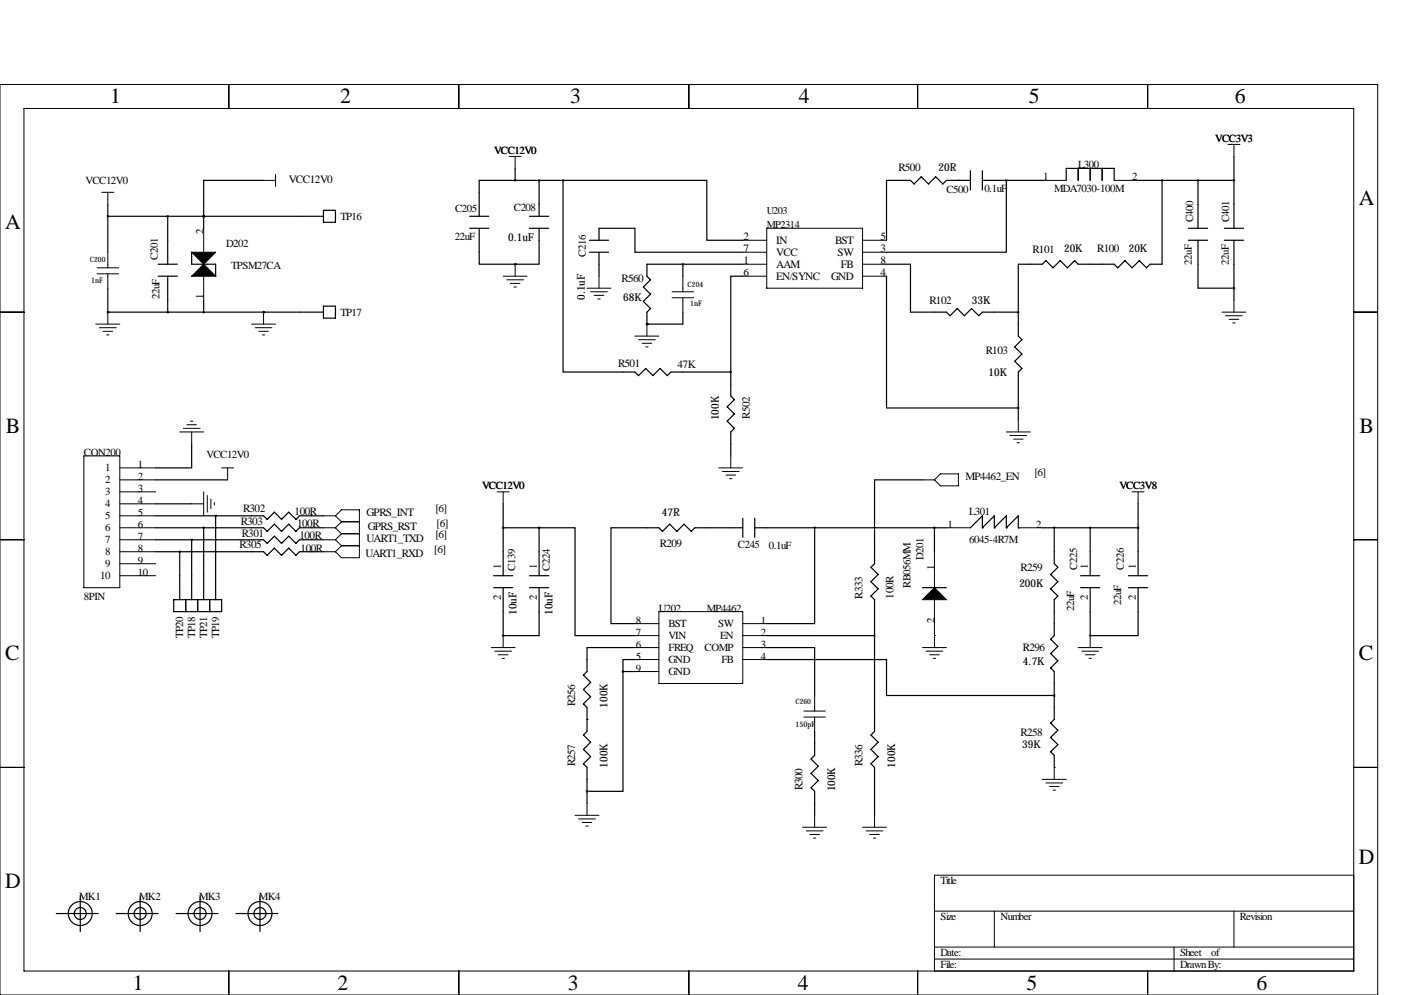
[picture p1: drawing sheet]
<svg xmlns="http://www.w3.org/2000/svg" width="297mm" height="211mm" viewBox="0 0 297 211" stroke-linecap="round" stroke-linejoin="round" font-family="sans-serif">
<g fill="none" stroke="#000" stroke-width=".21">
<path d="M0 17.9h292.1v193.1h-292.1zM48.5 17.9v5.1M97.3 17.9v5.1M146 17.9v5.1M194.6 17.9v5.1M243.3 17.9v5.1M5.1 23h281.9v182.9h-281.9zM55.9 38.2h2.5M58.4 37v2.5M107.9 33.2h2.6M109.2 33.2v2.5M221 38.2h5.1"/>
<path d="M236.2 38.2h5.1M260.3 30.6h2.6M261.6 30.6v2.6M20.6 56.8h4.5M20.6 58.1h4.5M21.6 40.8h2.5M22.9 40.8v2.5M22.9 53.5v3.3M22.9 58.1v3M43.2 48.4v5.1M43.2 58.6v5M106.7 58.6h5.1"/>
<path d="M107.4 59.3h3.6M109.2 56v2.6M127 58.6v2.5M144.8 58.6v3.3M157.5 56h5.1M157.5 50.9h5.1M157.5 53.5h5.1M157.5 58.6h5.1M162.6 48.4h20.3v12.7h-20.3zM182.9 56h5.1M182.9 50.9h5.1M182.9 53.5h5.1"/>
<path d="M182.9 58.6h5.1M0 66.2h5.1M20.3 68.7h5.1M21.1 69.5h3.5M21.8 70.2h2.1M22.6 71h.5M22.9 66.2v2.5M53.3 68.7h5.1M54.1 69.5h3.6M54.9 70.2h2M55.6 71h.5M55.9 66.2v2.5"/>
<path d="M108.2 60.1h2M109 60.8h.5M124.5 61.1h5M125.2 61.9h3.6M126 62.6h2M126.7 63.4h.6M134.6 71.3h5.1M135.4 72h3.5M136.1 72.8h2.1M136.9 73.5h.5M137.2 68.7v2.6M142.5 61.9h4.6"/>
<path d="M142.5 63.1h4.6M144.8 63.1v3.1M259.1 66.2h5.1M259.8 66.9h3.6M260.6 67.7h2M261.4 68.5h.5M261.6 63.6v2.6M287 66.2h5.1M17.8 96.7h7.6v27.9h-7.6zM25.4 99.2h7.6M38.1 91.6h5.1M38.9 90.8h3.5"/>
<path d="M39.6 90.1h2.1M40.4 89.3h.5M40.6 91.6v2.5M47 99.2h2.5M48.3 99.2v2.5M152.4 99.2h5.1M153.2 100h3.5M154.9 96.7v2.5M213.4 91.6h5M214.1 92.3h3.6M214.9 93.1h2M215.6 93.9h.6"/>
<path d="M215.9 89v2.6M0 114.4h5.1M25.4 114.4h7.6M25.4 101.7h7.6M25.4 104.3h7.6M25.4 106.8h7.6M25.4 109.4h7.6M25.4 111.9h7.6M25.4 117h7.6M25.4 119.5h7.6M40.6 106.8h2.6M43.2 104.3v5.1"/>
<path d="M43.9 105v3.6M44.7 105.8v2M45.5 106.6v.5M68.6 114.4h2.5M68.6 109.4h2.5M68.6 111.9h2.5M68.6 117h2.5M71.1 109.4l1.3 1.2M71.1 109.4l1.3-1.3h3.8v10.2h-3.8l-1.3-1.3M71.1 111.9l1.3 1.3M71.1 114.4l1.3 1.3M72.4 110.6h3.8"/>
<path d="M72.4 113.2h3.8M72.4 110.6l-1.3 1.3M72.4 115.7h3.8M72.4 113.2l-1.3 1.2M72.4 115.7l-1.3 1.3M105.4 104.3h2.5M106.7 104.3v2.5M153.9 100.7h2.1M154.7 101.5h.5M195.6 101.7h2.5M198.1 117v7.6M198.1 101.7l1.3-1.2h3.8v2.5h-3.8z"/>
<path d="M200.7 111.9h5M215.9 111.9h5.1M240 104.3h2.6M241.3 104.3v2.5M287 114.4h5.1M25.4 122.1h7.6M104.1 137.3h5.1M104.9 138.1h3.6M105.7 138.8h2M106.4 139.6h.5M106.7 134.8v2.5M134.6 132.2h5.1"/>
<path d="M134.6 134.8h5.1M134.6 137.3h5.1M134.6 139.8h5.1M139.7 129.7h17.8v15.2h-17.8zM157.5 132.2h5.1M157.5 134.8h5.1M157.5 137.3h5.1M157.5 139.8h5.1M195.6 137.3h5.1M196.3 138.1h3.6M197.1 138.8h2M197.9 139.6h.5"/>
<path d="M198.1 127.1v10.2M228.6 137.3h5.1M229.4 138.1h3.5M230.1 138.8h2.1M230.9 139.6h.5M231.1 134.8v2.5M134.6 142.4h5.1M170.4 150.8h4.6M170.4 152h4.6M172.7 147.5v3.3M172.7 152v3.1M0 162.7h5.1"/>
<path d="M121.9 172.9h5.1M122.7 173.6h3.5M123.4 174.4h2.1M124.2 175.1h.5M124.5 170.3v2.6M170.2 175.4h5.1M170.9 176.2h3.6M171.7 176.9h2M172.5 177.7h.5M172.7 172.9v2.5M182.9 175.4h5.1M183.6 176.2h3.6"/>
<path d="M184.4 176.9h2M185.2 177.7h.5M185.4 172.9v2.5M221 165.2h5.1M221.7 166h3.6M222.5 166.8h2M223.3 167.5h.5M223.5 162.7v2.5M287 162.7h5.1M198.1 193.2h88.9M210.8 193.2v7.6M261.6 193.2v7.6"/>
<path d="M287 185.6h-88.9v20.3M48.5 205.9v5.1M97.3 205.9v5.1M146 205.9v5.1M194.6 205.9v5.1M198.1 203.3h88.9M198.1 200.8h88.9M243.3 205.9v5.1M248.9 200.8v5.1"/>
</g>
<path d="M43.2 56l2.5 2.6h-5.1zM40.6 53.5h5.1l-2.5 2.5zM198.1 124.6l2.6 2.5h-5.1z" fill="#000" stroke="#000" stroke-width=".21"/>
<g fill="none" stroke="#000" stroke-width=".25">
<path d="M55.9 38.2h-12.7v7.7M109.2 38.2h-7.6v7.7M109.2 38.2h10.2M109.2 35.7v2.5M114.3 38.2v7.7M119.4 38.2h30.5v12.7h7.6M119.4 38.2v40.7h15.2l.8 .7 1.5-1.5 1.5 1.5 1.6-1.5 1.5 1.5 .7-.7h12.7M203.2 38.2h.1M205.7 38.2h-5l-.8 .8-1.5-1.5-1.6 1.5-1.5-1.5-1.5 1.5-.8-.8h-5v12.7M205.7 36.2v4.1M208.3 38.2h12.7M208.3 36.2v4.1"/>
<path d="M213.4 38.2v15.3h-25.4M226.1 38.2v-2.5h10.1v2.5M228.6 35.7v2.5M231.1 35.7v2.5M233.7 35.7v2.5M241.3 38.2h20.3M246.4 38.2v17.8h-2.6l-.7 .8-1.5-1.5-1.6 1.5-1.5-1.5-1.5 1.5-.8-.8h-7.6l-.8-.7-1.5 1.5-1.5-1.5-1.5 1.5-1.6-1.5-.7 .7h-5.1v10.2M254 38.2v10.2M261.6 33.2v15.2M22.9 45.9h45.7M22.9 43.3v10.2M33.5 56h4.1"/>
<path d="M33.5 58.6h4.1M35.6 45.9v10.1M35.6 58.6v7.6M40.6 53.5v2.5h5.1v2.6M43.2 45.9h.1M43.2 45.9v2.5M68.6 44.6h2.5v2.5h-2.5zM99.6 48.4h4M99.6 45.9h4M101.6 48.4v7.6h7.6M109.2 56h.1M112.3 48.4h4"/>
<path d="M112.3 45.9h4M114.3 48.4v7.6h-5.1M125 50.9h4M125 53.5h4M127 50.9v-2.5h7.6v5.1h22.9M127 53.5v5.1M144.8 56v2.6M157.5 58.6h-2.6v20.3M157.5 56h-20.3v2.6l.7 .7-1.5 1.5 1.5 1.6-1.5 1.5 1.5 1.5-.7 .8v2.5M188 58.6v27.9h27.9M188 56h5v10.2h7.7l.7 .7 1.5-1.5 1.6 1.5 1.5-1.5 1.5 1.5 .8-.7h7.6M252 50.9h4"/>
<path d="M252 48.4h4M254 50.9v10.2h7.6M259.6 50.9h4.1M259.6 48.4h4.1M261.6 50.9v12.7M22.9 66.2h.1M22.9 66.2h45.7M22.9 61.1v5.1M43.2 63.6v2.6M55.9 66.2h.1M68.6 64.9h2.5v2.6h-2.5zM137.2 68.7h.1"/>
<path d="M144.8 66.2v2.5h-7.6M154.9 78.9v5.1l.8 .7-1.5 1.5 1.5 1.6-1.5 1.5 1.5 1.5-.8 .8v5.1M215.9 66.2v5.1l.8 .7-1.6 1.5 1.6 1.6-1.6 1.5 1.6 1.5-.8 .8v10.1M40.6 94.1v5.1h-7.6M33 111.9h22.9l.7 .8 1.6-1.6 1.5 1.6 1.5-1.6 1.5 1.6 .8-.8h5.1M33 114.4h22.9l.7 .8 1.6-1.5 1.5 1.5 1.5-1.5 1.5 1.5 .8-.8h5.1M33 117h22.9l.7 .7 1.6-1.5 1.5 1.5 1.5-1.5 1.5 1.5 .8-.7h5.1M33 109.4h22.9l.7 .7 1.6-1.5 1.5 1.5 1.5-1.5 1.5 1.5 .8-.7h5.1M33 101.7h15.3M33 106.8h7.6M38.1 117v10.1M40.6 114.4v12.7"/>
<path d="M43.2 111.9v15.2M45.7 109.4v17.7M106.7 111.9h7.6M106.7 106.8v15.3M114.3 111.9h7.6v22.9h12.7M114.3 111.9v10.2M157.5 111.9h-10.2l-.7 .8-1.6-1.6-1.5 1.6-1.5-1.6-1.5 1.6-.8-.8h-10.2v20.3h5.1M157.5 109.9v4M160 111.9h40.7M160 109.9v4M172.7 111.9v20.3h-10.1M195.6 101.7h-10.2v17.8l-.7 .8 1.5 1.5-1.5 1.5 1.5 1.6-1.5 1.5 .7 .7v28l-.7 .7 1.5 1.6-1.5 1.5 1.5 1.5-1.5 1.5 .7 .8v10.2"/>
<path d="M198.1 111.9v5.1M205.7 111.9l2.6-2.5v2.5M208.3 111.9h.1M208.3 111.9l2.5-2.5v2.5M210.8 111.9h.1M210.8 111.9l2.6-2.5v2.5M213.4 111.9h.1M213.4 111.9l2.5-2.5v2.5M215.9 111.9h.1M221 111.9h20.3M223.5 111.9v7.6l.8 .8-1.5 1.5 1.5 1.5-1.5 1.6 1.5 1.5-.8 .7v7.7l-.7 .7 1.5 1.5-1.5 1.6 1.5 1.5-1.5 1.5 .7 .8v10.1l-.7 .8 1.5 1.5-1.5 1.6 1.5 1.5-1.5 1.5 .7 .8v2.5M231.1 111.9v10.2"/>
<path d="M241.3 106.8v15.3M36.8 127.1h10.2v2.6h-10.2zM39.4 127.1v2.6M41.9 127.1v2.6M44.4 127.1v2.6M104.6 124.6h4.1M104.6 122.1h4.1M106.7 134.8h.1M106.7 124.6v10.2M112.3 124.6h4M112.3 122.1h4M114.3 124.6v10.2h-7.6"/>
<path d="M134.6 137.3h-10.1v5.1l-.8 .7 1.5 1.6-1.5 1.5 1.5 1.5-1.5 1.5 .8 .8v5.1l-.8 .7 1.5 1.6-1.5 1.5 1.5 1.5-1.5 1.5 .8 .8v7.6M134.6 139.8h-2.5v2.6M162.6 139.8h25.4v7.7h35.5M162.6 137.3h10.1v10.2M162.6 134.8h22.8M195.6 124.6h5.1M198.1 134.8h.1M229.1 124.6h4.1M229.1 122.1h4.1M231.1 134.8h.1M231.1 124.6v10.2M239.3 124.6h4"/>
<path d="M239.3 122.1h4M241.3 124.6v10.2h-10.2M124.5 152.5h.1M132.1 142.4v25.4h-7.6M132.1 142.4h2.5M172.7 155.1v5.1l-.7 .7 1.5 1.5-1.5 1.6 1.5 1.5-1.5 1.5 .7 .8v5.1M223.5 162.7h.1M11.9 193.7h8.9M17 189.9v7.6M24.6 193.7h8.9M29.7 189.9v7.6M37.3 193.7h8.9"/>
<path d="M42.4 189.9v7.6M50 193.7h8.9M55.1 189.9v7.6"/>
<circle cx="17" cy="193.7" r="1.27"/>
<circle cx="17" cy="193.7" r="2.54"/>
<circle cx="29.7" cy="193.7" r="1.27"/>
<circle cx="29.7" cy="193.7" r="2.54"/>
<circle cx="42.4" cy="193.7" r="1.27"/>
<circle cx="42.4" cy="193.7" r="2.54"/>
<circle cx="55.1" cy="193.7" r="1.27"/>
<circle cx="55.1" cy="193.7" r="2.54"/>
</g>
<path d="M35.5 66.2a.05 .05 0 0 0 .1 0 .05 .05 0 0 0-.1 0zM22.8 66.2a.05 .05 0 0 0 .1 0 .05 .05 0 0 0-.1 0zM35.5 45.9a.05 .05 0 0 0 .1 0 .05 .05 0 0 0-.1 0zM22.8 45.9a.05 .05 0 0 0 .1 0 .05 .05 0 0 0-.1 0zM124.4 167.8a.05 .05 0 0 0 .1 0 .05 .05 0 0 0-.1 0zM231.1 111.9a.05 .05 0 0 0 .1 0 .05 .05 0 0 0-.1 0zM231.1 134.8a.05 .05 0 0 0 .1 0 .05 .05 0 0 0-.1 0zM137.1 68.7a.05 .05 0 0 0 .1 0 .05 .05 0 0 0-.1 0zM154.9 78.9a.05 .05 0 0 0 .1 0 .05 .05 0 0 0-.1 0zM213.3 38.2a.05 .05 0 0 0 .1 0 .05 .05 0 0 0-.1 0zM40.6 114.4a.05 .05 0 0 0 .1 0 .05 .05 0 0 0-.1 0z" fill="#000" stroke="#000" stroke-width=".51"/>
<g font-size="4.6">
<text x="23.3" y="21.9">1</text>
<text x="72.1" y="21.9">2</text>
<text x="120.9" y="21.9">3</text>
<text x="169.4" y="21.9">4</text>
<text x="218.1" y="21.9">5</text>
<text x="261.8" y="21.9">6</text>
<text x="288.1" y="43.5">A</text>
<text x="1.1" y="48.6">A</text>
<text x="1.2" y="91.8">B</text>
<text x="288.2" y="91.8">B</text>
<text x="1.1" y="140">C</text>
<text x="288.1" y="140">C</text>
<text x="288.1" y="183.2">D</text>
<text x="1.1" y="188.3">D</text>
<text x="28.2" y="209.9">1</text>
<text x="71.6" y="209.9">2</text>
<text x="120.4" y="209.9">3</text>
<text x="169.1" y="209.9">4</text>
<text x="217.6" y="209.9">5</text>
<text x="266.4" y="209.9">6</text>
</g>
<g font-size="2.4">
<text x="61.2" y="38.7">VCC12V0</text>
<text x="190.5" y="36.2">R500</text>
<text x="157.7" y="50.9">2</text>
<text x="157.7" y="53.5">7</text>
<text x="164.6" y="51.7">IN</text>
<text x="177" y="51.7">BST</text>
<text x="186.7" y="53.5">3</text>
<text x="186.7" y="50.9">5</text>
<text x="218.9" y="53.7">R101</text>
<text x="232.6" y="53.5">R100</text>
<text x="131.8" y="59.8">R560</text>
<text x="157.7" y="56">1</text>
<text x="157.7" y="58.6">6</text>
<text x="164.6" y="56.8">AAM</text>
<text x="164.6" y="59.3">EN/SYNC</text>
<text x="164.6" y="54.2">VCC</text>
<text x="176.2" y="59.3">GND</text>
<text x="177.6" y="54.2">SW</text>
<text x="178.3" y="56.8">FB</text>
<text x="186.7" y="58.6">4</text>
<text x="186.7" y="56">8</text>
<text x="197.1" y="64.4">R102</text>
<text x="131" y="77.8">R501</text>
<text x="209" y="75.1">R103</text>
<text x="143.6" y="78.1">47K</text>
<text x="159" y="88.8" transform="rotate(-90 159 88.8)">R502</text>
<text x="204.7" y="101.7">MP4462_EN</text>
<text x="219.3" y="101">[6]</text>
<text x="51" y="111.4">R303</text>
<text x="51.3" y="113.9">R301</text>
<text x="51.5" y="108.6">R302</text>
<text x="62.5" y="109.1">100R</text>
<text x="63" y="111.6">100R</text>
<text x="77.7" y="109.4">GPRS_INT</text>
<text x="78" y="112.4">GPRS_RST</text>
<text x="92.3" y="108.6">[6]</text>
<text x="92.6" y="111.6">[6]</text>
<text x="50.8" y="116.2">R305</text>
<text x="63.5" y="114.2">100R</text>
<text x="63.7" y="117">100R</text>
<text x="77.5" y="118">UART1_RXD</text>
<text x="77.7" y="114.9">UART1_TXD</text>
<text x="92" y="117.2">[6]</text>
<text x="92.3" y="114.2">[6]</text>
<text x="139.9" y="115.9">R209</text>
<text x="216.4" y="121">R259</text>
<text x="182.9" y="126.9" transform="rotate(-90 182.9 126.9)">R333</text>
<text x="189.5" y="126.9" transform="rotate(-90 189.5 126.9)">100R</text>
<text x="216.9" y="138.1">R296</text>
<text x="121.9" y="149.8" transform="rotate(-90 121.9 149.8)">R256</text>
<text x="216.4" y="156.1">R258</text>
<text x="121.9" y="162.5" transform="rotate(-90 121.9 162.5)">R257</text>
<text x="170.2" y="167.5" transform="rotate(-90 170.2 167.5)">R300</text>
<text x="182.9" y="162.5" transform="rotate(-90 182.9 162.5)">R336</text>
</g>
<g font-size="2.3">
<text x="104.7" y="32.7">VCC12V0</text>
<text x="228.6" y="35.7">L300</text>
<text x="257.7" y="30.1">VCC3V3</text>
<text x="18.1" y="39">VCC12V0</text>
<text x="199" y="36.2">20R</text>
<text x="200.6" y="41">C500</text>
<text x="208.7" y="40.8">0.1uF</text>
<text x="221.2" y="38.2">1</text>
<text x="223.5" y="40.8">MDA7030-100M</text>
<text x="240" y="38.2">2</text>
<text x="72.2" y="46.6">TP16</text>
<text x="96.5" y="45">C205</text>
<text x="108.9" y="44.8">C208</text>
<text x="253" y="47.1" transform="rotate(-90 253 47.1)">C400</text>
<text x="260.6" y="47.1" transform="rotate(-90 260.6 47.1)">C401</text>
<text x="43.2" y="49.7" transform="rotate(-90 43.2 49.7)">2</text>
<text x="48" y="52.4">D202</text>
<text x="96.4" y="50.9">22uF</text>
<text x="107.7" y="51.2">0.1uF</text>
<text x="225.6" y="53.5">20K</text>
<text x="239.3" y="53.5">20K</text>
<text x="33.5" y="55" transform="rotate(-90 33.5 55)">C201</text>
<text x="49" y="57">TPSM27CA</text>
<text x="124.2" y="54.5" transform="rotate(-90 124.2 54.5)">C216</text>
<text x="252.7" y="56.1" transform="rotate(-90 252.7 56.1)">22uF</text>
<text x="260.5" y="56.1" transform="rotate(-90 260.5 56.1)">22uF</text>
<text x="33.8" y="63.5" transform="rotate(-90 33.8 63.5)">22uF</text>
<text x="43.2" y="63.4" transform="rotate(-90 43.2 63.4)">1</text>
<text x="124" y="63.6" transform="rotate(-90 124 63.6)">0.1uF</text>
<text x="132.1" y="63.9">68K</text>
<text x="206" y="64.4">33K</text>
<text x="72.2" y="66.9">TP17</text>
<text x="209.6" y="79.6">10K</text>
<text x="152.4" y="89.1" transform="rotate(-90 152.4 89.1)">100K</text>
<text x="17.8" y="96.7">CON200</text>
<text x="22.3" y="99.9">1</text>
<text x="29.2" y="99.2">1</text>
<text x="29.2" y="101.7">2</text>
<text x="43.8" y="97.2">VCC12V0</text>
<text x="22.3" y="102.5">2</text>
<text x="22.3" y="105">3</text>
<text x="22.3" y="107.6">4</text>
<text x="29.2" y="104.3">3</text>
<text x="29.2" y="106.8">4</text>
<text x="102.2" y="103.8">VCC12V0</text>
<text x="237.3" y="103.8">VCC3V8</text>
<text x="22.3" y="110.1">5</text>
<text x="22.3" y="112.6">6</text>
<text x="29.2" y="109.4">5</text>
<text x="29.2" y="111.9">6</text>
<text x="140.3" y="109.4">47R</text>
<text x="200.9" y="111.9">1</text>
<text x="205.5" y="109.1">L301</text>
<text x="219.7" y="111.9">2</text>
<text x="22.3" y="115.2">7</text>
<text x="22.3" y="117.7">8</text>
<text x="29.2" y="114.4">7</text>
<text x="29.2" y="117">8</text>
<text x="29.2" y="119.5">9</text>
<text x="156.4" y="116.2">C245</text>
<text x="163" y="116.5">0.1uF</text>
<text x="195.8" y="118.8" transform="rotate(-90 195.8 118.8)">D201</text>
<text x="205.5" y="115.2">6045-4R7M</text>
<text x="21.3" y="122.8">10</text>
<text x="22.3" y="120.3">9</text>
<text x="29.2" y="122.1">10</text>
<text x="106.2" y="120.5" transform="rotate(-90 106.2 120.5)">1</text>
<text x="109.2" y="121.1" transform="rotate(-90 109.2 121.1)">C139</text>
<text x="113.8" y="120.5" transform="rotate(-90 113.8 120.5)">1</text>
<text x="116.6" y="121.1" transform="rotate(-90 116.6 121.1)">C224</text>
<text x="193" y="124.6" transform="rotate(-90 193 124.6)">RB056MM</text>
<text x="198.1" y="120.8" transform="rotate(-90 198.1 120.8)">1</text>
<text x="216.1" y="124.4">200K</text>
<text x="228.3" y="120.8" transform="rotate(-90 228.3 120.8)">C225</text>
<text x="230.6" y="120.5" transform="rotate(-90 230.6 120.5)">1</text>
<text x="238.3" y="120.8" transform="rotate(-90 238.3 120.8)">C226</text>
<text x="240.8" y="120.5" transform="rotate(-90 240.8 120.5)">1</text>
<text x="17.8" y="127.1">8PIN</text>
<text x="106.2" y="127.2" transform="rotate(-90 106.2 127.2)">2</text>
<text x="109.5" y="130.3" transform="rotate(-90 109.5 130.3)">10uF</text>
<text x="113.8" y="127.2" transform="rotate(-90 113.8 127.2)">2</text>
<text x="117.1" y="130.3" transform="rotate(-90 117.1 130.3)">10uF</text>
<text x="139.7" y="129.7">U202</text>
<text x="149.9" y="129.7">MP4462</text>
<text x="227.8" y="129.5" transform="rotate(-90 227.8 129.5)">22uF</text>
<text x="230.6" y="127.2" transform="rotate(-90 230.6 127.2)">2</text>
<text x="237.7" y="128.2" transform="rotate(-90 237.7 128.2)">22uF</text>
<text x="240.8" y="127.2" transform="rotate(-90 240.8 127.2)">2</text>
<text x="38.9" y="135.2" transform="rotate(-90 38.9 135.2)">TP20</text>
<text x="41.4" y="135.2" transform="rotate(-90 41.4 135.2)">TP18</text>
<text x="43.9" y="135.2" transform="rotate(-90 43.9 135.2)">TP21</text>
<text x="46.5" y="135.2" transform="rotate(-90 46.5 135.2)">TP19</text>
<text x="134.8" y="137.3">6</text>
<text x="134.8" y="134.8">7</text>
<text x="134.8" y="132.2">8</text>
<text x="141.7" y="135.5">VIN</text>
<text x="141.7" y="133">BST</text>
<text x="152.3" y="133">SW</text>
<text x="152.7" y="135.5">EN</text>
<text x="161.3" y="132.2">1</text>
<text x="161.3" y="134.8">2</text>
<text x="161.3" y="137.3">3</text>
<text x="198.1" y="132" transform="rotate(-90 198.1 132)">2</text>
<text x="134.8" y="139.8">5</text>
<text x="134.8" y="142.4">9</text>
<text x="141.7" y="140.6">GND</text>
<text x="141.7" y="138">FREQ</text>
<text x="141.7" y="143.1">GND</text>
<text x="149.4" y="138">COMP</text>
<text x="152.9" y="140.6">FB</text>
<text x="161.3" y="139.8">4</text>
<text x="216.9" y="140.9">4.7K</text>
<text x="128.8" y="150" transform="rotate(-90 128.8 150)">100K</text>
<text x="216.7" y="158.7">39K</text>
<text x="128.8" y="162.7" transform="rotate(-90 128.8 162.7)">100K</text>
<text x="177.1" y="167.8" transform="rotate(-90 177.1 167.8)">100K</text>
<text x="189.8" y="162.7" transform="rotate(-90 189.8 162.7)">100K</text>
<text x="16.8" y="190.9">MK1</text>
<text x="29.5" y="190.9">MK2</text>
<text x="42.2" y="190.9">MK3</text>
<text x="54.9" y="190.9">MK4</text>
<text x="199.4" y="187.5">Title</text>
<text x="199.4" y="195.2">Size</text>
<text x="212.1" y="195.2">Number</text>
<text x="262.9" y="195.2">Revision</text>
<text x="199.4" y="202.8">Date:</text>
<text x="250.2" y="202.8">Sheet</text>
<text x="256.8" y="202.8">of</text>
<text x="199.4" y="205.3">File:</text>
<text x="250.2" y="205.3">Drawn By:</text>
</g>
<g font-size="2.2">
<text x="162.6" y="45.4">U203</text>
<text x="162.6" y="48.4">MP2314</text>
</g>
<g font-size="1.6">
<text x="19" y="55.6">C200</text>
<text x="19.3" y="60">1nF</text>
<text x="145.8" y="60.9">C204</text>
<text x="146.3" y="64.8">1nF</text>
<text x="168.7" y="149.3">C260</text>
<text x="168.7" y="154.2">150pF</text>
</g>
</svg>
